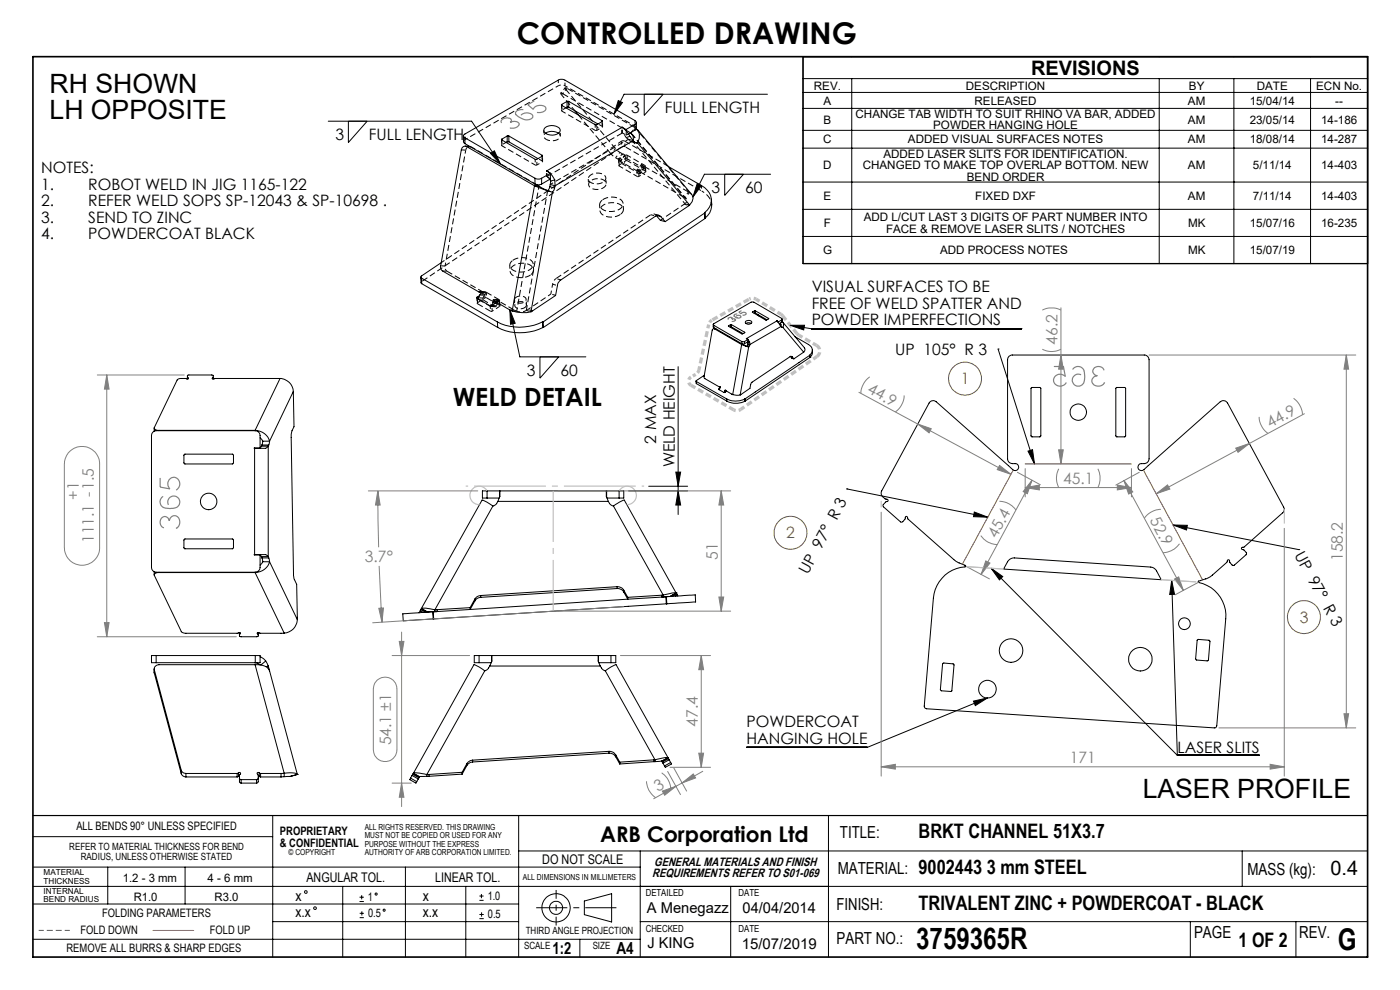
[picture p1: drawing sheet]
<svg xmlns="http://www.w3.org/2000/svg" width="297mm" height="210mm" viewBox="0 0 297 210" stroke-linecap="round" stroke-linejoin="round" font-family="sans-serif">
<g fill="none" stroke="#000" stroke-width=".21">
<path d="M136.7 20v4.5l4-4.5M162.8 20h-30.4l-2.2 4.2M170.4 16.7h119.7M170.4 19.6h119.7M180.7 16.7v39.2M245.9 16.7v39.2M261.8 16.7v39.2M278 16.7v39.2M69.6 25.7h30.4l6.2 9.1M73.9 25.7v4.5l4-4.5M98.3 28.8v1.2l.3 .5M98.6 29.2l14.9 8.6"/>
<path d="M98.6 30.5l14.9 8.5M98.6 29.2v1.3M98.7 31l1 .1M99 31.1a.8 .8 0 0 0-1.1 .7l-4.4 24.6a.97 .97 0 0 0 .4 1.1l7.7 4.4h.2M99 31.1l14.4 8.3M99 31.1h.8M104.1 32.6l.8-.6 1.3 2.8zM106.5 29.7l7.1 4.1h.2l1.2-.6M106.5 29.5v.2M107.6 28.8h.3M107.6 30.1h.3M107.6 28.8l-1.1 .7"/>
<path d="M107.6 28.8v1.3M107.6 30.1l-.2 .1M107.9 28.8l7.1 4.1M107.9 28.8v1.3M107.9 30.1l6.2 3.5M113.4 39.4l3.8 1.4M113.4 39.4l-4.7 26.6M113.4 39.4l.9 .1M113.5 37.8a1.5 1.5 0 0 0 1.4 0M113.5 39a1.5 1.5 0 0 0 1.4 0M113.5 37.8v1.2M113.8 39.1l.5 .4"/>
<path d="M114.3 39.5l2.3 1.1M114.9 37.8v1.2M115 32.9v.3M115.7 27a2.35 2.35 0 0 1 3.1 .4 1.31 1.31 0 0 1-1.6 1.3 1.54 1.54 0 0 1-1.8-1.1zM115.7 28.2a2.68 2.68 0 0 1 2.8 0M115.9 36.2h.1M115.9 36.2l.9 .6M116 36.2v.1M116 36.2l.5 .4M116.6 38.1l.2 .3M116.6 39.6l-.4 .9M116.6 39.6l1.1 .3"/>
<path d="M116.7 39.1l1.1 .3M116.7 39.1l-.1 .5M116.8 36.8l.9 1.4M116.8 36.8l-1.9 1M116.8 36.8v1.2l-1.9 1M116.8 38.4l-.1 .7M117.7 39.9l-.5 .9M117.7 38.2l.1 1.2M117.7 38.2l-.9 .2M117.8 39.4l-.1 .5M119.2 22.1v.3M119.2 22.4l7.1 4.1 1.4-.7"/>
<path d="M120.3 21.5h.3M120.3 22.7h.3M120.3 21.5l-1.1 .6M120.3 21.5v1.2M120.3 22.7l-.2 .2M120.6 21.5l7.1 4.1M120.6 21.5v1.2M120.6 22.7l6.3 3.6M121.8 23.4l.9 1M127.7 25.6v.2M131.2 21.3l.8 .5-1.8 2.4zM131.9 27h.1"/>
<path d="M132 27a5.1 5.1 0 0 1 1.6 1.9l.7 .9M132 27l.8 .5M132 27l-16 9.2M132 27h.1M132.8 27.5v.3M133.7 28.2h.1M133.8 28.2a1.42 1.42 0 0 1 .5 1.6M133.8 28.2l.4 .5M133.9 28l-.1 .2M134.3 29.8l.4 .5h.6M134.3 29.8l-16.5 9.6M134.6 30.2l.7 .1"/>
<path d="M134.7 26.4a.42 .42 0 0 0 .3-.4 .42 .42 0 0 0-.3-.4l-14.9-8.6a1.5 1.5 0 0 0-1.4 0l-19.8 11.4a.42 .42 0 0 0-.3 .4 .42 .42 0 0 0 .3 .4M134.7 26.4l-1.9 1.1M134.7 26.4v1.2M134.7 27.6l-1.4 .8M135 27.3a2.27 2.27 0 0 1 .3 3M135 26v1.2l-.3 .4M135.3 27.5l11.4 13.7M135.3 30.3l11 13.2M141.7 35.3l7.1 4.1a3.3 3.3 0 0 1 .7 5.7M147.9 38.9l.9 .5-1.8 2.4zM153.7 37v4.4l4-4.4M163.5 37h-14.1l-2.4 4.8"/>
<path d="M170.4 23h119.7M170.4 27.6h119.7M170.4 31.4h119.7M170.4 38.6h119.7M89.3 58.8v1.2l.2 .2M89.4 59l16.1 9.3M89.4 59l.1 1.2M93.6 55.7l-4.3 2.9v.2l.1 .2M117.2 40.8l-4.6 25.3M139.2 45.7l.9 1 1 .3M139.3 45.7l.9 .3M140.2 46a.81 .81 0 0 0-1.1-.1l-20.3 13.6-.5 .7-.4 2.5-5.3 3.4"/>
<path d="M140.2 46l.9 1M146.3 43.5l-5.2 3.5M146.7 41.3l.3 .7-.2 .8-.5 .7M149.5 45.1l-34.3 23.2M149.5 45.1l.1 1.2-34.3 23.2M149.6 46.3h.1M150.9 42.3a4 4 0 0 1-1.3 4M170.4 44.4h119.7M170.4 50.2h119.7M89.5 60.2l16.1 9.3M101.2 63v.3l2.9 1.6 1.3-.8M101.2 63v.3"/>
<path d="M101.7 62h.4M101.7 62.7l-.5 .3M101.8 61.9a.3 .3 0 0 1 .3 .3 .3 .3 0 0 1-.3 .3l-.3 1M101.8 61.9h.3M104.4 64.8h.1M104.6 63.9v-.1a.28 .28 0 0 1 .3-.2 .28 .28 0 0 1 .2 .4l3.1 1.7M104.6 63.9v.3M104.6 64.2l-.2 .6M104.6 63.9h.5M104.6 64.2l.6 .1M105.5 68.3a10.7 10.7 0 0 0 9.6 0M105.5 68.3l.1 1.2"/>
<path d="M105.6 69.5a10.8 10.8 0 0 0 9.5 0M108.2 65.7l2.1 10h14M108.2 65.7l.5 .3M108.2 65.7l1.1 2.9-1 .2zM108.7 66a7.7 7.7 0 0 0 3.9 .1M114.5 75.7v4.5l4-4.5M115.1 68.3h.1M115.1 68.3v1.2M115.2 68.3l.1 1.2M115.3 69.5h-.2M143.9 77.8v31.3M149.4 79.6l-1.7 1.1v.2"/>
<path d="M151.3 68.9l.1 .6M151.4 69l6 3.5M151.4 69.5l6 3.4M151.4 69v.5M151.4 69.7h.4M151.6 69.7l-.3 .1-.2 .2-1.7 10.1 3.2 2M151.6 69.7l5.7 3.4M151.6 69.7l.3 .1M154.6 69.2l2.8 1.6 .6-.2M154.6 69.1v.1M155 68.9h.2M155 69.3h.2"/>
<path d="M155 68.9l-.4 .2M155 68.9v.4M155 69.3l-.1 .1M155.2 68.9l2.8 1.6M155.2 68.9v.4M155.2 69.3l2.4 1.5M157.3 73.1l1.5 .5M157.3 73.1l-1.9 10.6M157.3 73.1h.4M157.4 72.5h.5M157.4 72.9h.5M157.4 72.5v.4"/>
<path d="M157.5 73l.2 .1M157.7 73.1l.9 .4M157.9 72.5v.4M158 70.5v.1M158.2 68.2a.82 .82 0 0 1 1.3 .2 .79 .79 0 0 1-1.4 0zM158.3 68.6l.3-.1 .7 .1M158.4 71.8l.2 .1M158.4 71.8h.1M158.4 71.8l.3 .2M158.6 72.5l.1 .2M158.6 73.2l-.2 .3M158.6 73.2l.4 .1"/>
<path d="M158.6 73l.5 .1M158.6 73v.2M158.7 72.1l.3 .5M158.7 72l-.8 .5M158.7 72v.5l-.8 .4M158.7 72.7l-.1 .3M158.8 73.6l-1.8 10.2M159 73.3l-.2 .3M159 72.6l.1 .5M159 72.6l-.3 .1M159.1 73.1l-.1 .2M159.6 66.2h.1"/>
<path d="M159.6 66.2l2.9 1.7 .6-.3M160.1 65.9h.1M160.1 66.4h.1M160.1 65.9l-.5 .3M160.1 65.9v.5M160.1 66.4l-.1 .1M160.2 65.9l2.9 1.6M160.2 65.9v.5M160.2 66.4l2.5 1.4M160.7 66.7l.3 .4M163.1 67.5v.1M164.7 68.1h.1"/>
<path d="M164.7 68.1l1 1.1M164.7 68.1l.4 .2M164.7 68.1l-6.3 3.7M165.1 68.3v.1M165.5 68.6h.1M165.5 68.6l.2 .6M165.5 68.6l.2 .2M165.6 68.5l-.1 .1M165.7 69.2l-6.6 3.9M165.7 69.2l.1 .1M165.8 69.3l.3 .2M165.8 69.4l.3 .1"/>
<path d="M165.8 67.9l.1-.3-6-3.5h-.4l-8.1 4.6v.3M165.8 67.9l-.7 .4M165.8 67.9v.5M165.8 68.4l-.5 .3M165.9 68.2a.93 .93 0 0 1 .2 1.3M165.9 68.2l-.1 .2M165.9 67.7v.5M166.1 68.3l4.6 5.5M166.1 69.5l4.4 5.2M167.6 69l4.6 .7h44.5M167.6 69h3.1l-.2 1zM168.1 75.7l-.5-.1-8.1 5.5-.4 1.3-2.1 1.4"/>
<path d="M168.1 75.7l.3 .4M168.1 75.7l-.4-.1 .3 .4 .4 .1M168.7 71.4l2.8 1.7a1.3 1.3 0 0 1 .3 2.2M170.5 74.7l-2.1 1.4M170.6 73.8l.2 .3-.3 .6M171.8 75.3v.1M171.8 75.4l-13.8 9.2M171.8 75.4v.4M171.8 75.8h.1M171.8 75.8l-13.7 9.3M172.3 74.2v.9l-.5 .7M211.7 74h.1"/>
<path d="M211.7 74l7.8 24.4M32.7 90.8v.7M33.7 91.3v.1M33.7 91.3h20.4M39.2 96.3h10.2l.1 .3v1.6l-.1 .2h-10.2l-.2-.2v-1.7zM39.8 80l.1 .2M39.8 80.4v-.8l.2-.1h5l.2 .1v.8M39.9 80.2h.1l-.2 .2-1.6-.1-.6 .3-4.9 10.1a.75 .75 0 0 0 1 .6M39.9 80.2v.2M45.1 80.2h-.1l.2 .2 14.2-.1M45.1 80.2v.2M45.2 80l-.1 .2"/>
<path d="M54 95.1l1.2-.1v-2.6a1.09 1.09 0 0 0-1-1h-21.1a1.02 1.02 0 0 0-1 1v28a1.02 1.02 0 0 0 1 1h21.1a1.09 1.09 0 0 0 1-1v-2.7l-1.2-.1M54 95.1v22.5M54.1 91.3a3.2 3.2 0 0 1 3.1 2.3M54.1 91.3v.1M55.2 92.9l.5 .7M55.5 94.6h1.4M55.5 94.6l-.3 .5M55.6 94.4l-.1 .2M55.6 94.4h1.4M55.7 93.6l-.1 .8M55.7 93.6h1.5M56.9 94.6a1.83 1.83 0 0 1-1.9 .5h-1"/>
<path d="M56.9 94.6v23.5M57 94.4l-.1 .2M57.2 93.6l-.2 .8M59.4 80.3a2.98 2.98 0 0 1 2.8 2.7M59.4 80.3l-5.3 11M62.2 83l.2 7.5-.5 .9-.1 1.4 .5 29.3 .1 .8 .5 1.1 .2 7.4M62.2 83l-5 10.6M147.7 80.8v.6M147.7 80.9l6.5 3.7M147.7 80.9v.5M147.7 81.4l6.5 3.7M152.5 82.5v.1"/>
<path d="M152.5 82.6l1.2 .6M152.6 82.1h.1M152.6 82.4l-.1 .1M152.7 82.1l.1 .1-.2 .5M153.7 83.2h.1M153.8 82.9l.1-.2 .1 .2 1.4 .8M153.8 82.9v.1M153.8 83l-.1 .2M153.8 82.9h.2M153.8 83h.3M154.1 83l-.4 .2M154.2 84.6a4.3 4.3 0 0 0 3.8 0"/>
<path d="M154.2 84.6v.5M154.2 85.1a4.3 4.3 0 0 0 3.8 0M155.4 83.7l1.6 .1M158 84.6h.1M158 84.6v.5M158 84.6l.1 .5M158.1 85.1h-.1M197.2 85.3l.8-.3 .6 .2 16.2 14.4a.74 .74 0 0 0 1.2-.2 .74 .74 0 0 0-.6-1.1 1.21 1.21 0 0 1-1.6-.8l-.1-21.2a.97 .97 0 0 1 1.1-1h27.9a1.02 1.02 0 0 1 1.1 1v21a1.09 1.09 0 0 1-1.1 1h-.6a.75 .75 0 0 0-.6 1.1 .75 .75 0 0 0 1.2 .2l16.2-14.4a1.04 1.04 0 0 1 1.5 .3l11.9 22.1a1.01 1.01 0 0 1-.2 1.2l-8.3 7.3a.31 .31 0 0 0-.4 .3 .31 .31 0 0 0 .5 .2l.5 .7v.3l-2.5 2.3h-.5l-.5-.6a.34 .34 0 0 0-.3-.6 .34 .34 0 0 0-.3 .5l-3.6 3.2-.7 .4-1.7 .5-.1 .2a7.4 7.4 0 0 1 5.8 7.8l-1.9 22.6-.3 .5-61.2-4.1-.4-.1-.1-.4 1.9-22.9a7.4 7.4 0 0 1 6.9-6.8l-.1-.2-1.5-.5-.8-.6-10-8.8a.31 .31 0 0 0-.3-.5 .31 .31 0 0 0-.2 .5l-.5 .7h-.4l-3.7-3.2-.1-.4 .6-.7a.32 .32 0 0 0 .5-.3 .32 .32 0 0 0-.5-.2l-.6-.5a1.03 1.03 0 0 1-.3-1.3zM218.1 95.7l.9-.3 .5 3zM218.7 82.3l.2-.1h1.8l.1 .2v10.1l-.1 .2h-1.8l-.2-.2zM236.7 82.3l.2-.1h1.8l.1 .1v10.2l-.1 .2h-1.8l-.2-.2zM39.2 114.3h10.2l.1 .3v1.6l-.1 .2h-10.2l-.2-.2v-1.7z"/>
<path d="M54 117.6h1.9a.86 .86 0 0 1 1 .5M55.2 117.6l.3 .5M55.5 118.1h1.4M55.5 118.1l.1 .2M55.6 118.3l.1 .9M55.6 118.3h1.4M55.7 119.2l-.5 .7M55.7 119.2h1.5M56.9 118.1l.1 .2M57 118.3l.2 .9M57.2 119.2a3.2 3.2 0 0 1-3.1 2.3M57.2 119.2l5.9 12.2"/>
<path d="M103.3 104.1h-1v1.5h1M103.3 104.1h28M103.3 104.1v1.5M103.3 105.6h2.6M104.6 107.3l-1.3-.8-1-.4-12.9 23M104.6 107.3l-12.3 22.1M105.6 106.4l-.4 .6-.6 .3M105.6 106.4h23.4M106 104.1v1.4M106 104.1v1.2l-.4 1.1M128.6 104.1v1.2l.4 1.1M128.7 104.1v1.4"/>
<path d="M128.8 105.6h2.5M129 106.4l.5 .7 .6 .2M130.1 107.3l1.3-.8 1-.4 11 19.7M130.1 107.3l10.6 18.9M131.3 104.1h1v1.5h-1M131.3 104.1v1.5M133.4 104.1h12.5M137.6 103.1h8.3M143.4 100.1h1l-.5 3zM143.9 104.1l.5 3h-1zM179.6 103.7h.1M179.6 103.7l30 6"/>
<path d="M206.7 108.6l2.8 1.1-3-.1zM214 118.8l.6-.3 .6-.2 28.9 2a1.6 1.6 0 0 1 1.3 .8l.9 1.9-33.4-2.3zM248.8 111.4l26.7 5.2M248.8 111.4h3.1l-.2 1zM275.5 116.6h.1M32.7 121.3v.6M33.1 139.1h-1v1.5h1M33.1 139.1v1.5M33.1 139.1h21.1M33.7 121.5a.75 .75 0 0 0-1 .6l5.8 11.9 .8 .3 11.6-.1 .1 .1-.1 .1M33.7 121.4v.1M33.7 121.5h20.4"/>
<path d="M50.8 134.2v.8l.3 .1h3.4l.3-.2v-.7M50.9 134.4l-.1 .2M50.9 134.2v.2M54.1 121.3v.2M54.1 121.5l6.2 12.8M54.2 139.1h1v1.5h-1M54.2 139.1v1.5M54.6 134.4l.2 .2M54.6 134.2v.2M55.2 139.3l.7 .4 .5 .5M60.3 134.3l-5.6-.1-.2 .1 .1 .1M63.1 131.4a3 3 0 0 1-2.8 2.9"/>
<path d="M89.1 129.6l-.2 .4M89.1 129.6l.7 .3M89.3 129.3l-.2 .3M89.3 129.3l1 .6M89.4 129.1a5.6 5.6 0 0 1 2.9 .3M89.4 129.1h.1M89.4 129.1l-.1 .2M89.4 129.1l1.3 .7M90.7 129.8h.1M91.8 129.8l-6.4 .4 .1 1.5 6.4-.4M91.8 129.8h.1M91.8 129.8l.1 1.5"/>
<path d="M91.9 131.3h.1M91.9 129.8l.1 1.5M92.3 129.7l-1.6 .1M92.3 129.4v.3M92.7 129.3l-.4 .1M92.7 129.3v.4h-.4M99.7 129.3l-7.8 .5M99.7 128.9l-7 .4M99.7 128.9v.4M100.8 127.1l-1.1 1.8M100.8 127.1v.4M100.8 127.5l-1.1 1.8"/>
<path d="M101.6 139.1h-1v1.5h1M101.6 139.1h28M101.6 139.1v1.5M102 126.3a1.52 1.52 0 0 0-1.2 .8M102 126.7a1.52 1.52 0 0 0-1.2 .8M102 126.3v.4M104.3 139.1v1.3M104.4 139.1v.6a2.04 2.04 0 0 1-.5 1.6M126.9 139.1v.6a2.04 2.04 0 0 0 .5 1.6M127 139.1v1.3M129.6 139.1h1v1.5h-1M129.6 139.1v1.5"/>
<path d="M130.9 124.5a1.55 1.55 0 0 1 1.4 .7M130.9 124.8a1.55 1.55 0 0 1 1.4 .8M130.9 124.5l-28.9 1.8M130.9 124.5v.3M130.9 124.8l-28.9 1.9M132.3 125.2l.9 1.5M132.3 125.6l.9 1.5M132.3 125.2v.4M133.2 127.1l-33.5 2.2M133.2 126.7v.4M140.4 126.3v.3h.3M140.4 126.3l-7.2 .4"/>
<path d="M140.7 126.2l-.3 .1M140.7 126.2v.4M141.3 126.6l.1 1.5M141.3 126.6l-8.1 .5M141.4 128.1h.1M141.4 126.6h-.1M141.4 126.6l6.1-.4 .1 1.5-6.1 .4M141.4 128.1l-49.4 3.2M141.4 126.6l.1 1.5M142.1 126.5l-1.4 .1M142.1 126.5h.1M143.4 125.8h-.8l-1.9 .4"/>
<path d="M143.4 125.8h.1M143.4 125.8l.1 .2M143.4 125.8l-1.3 .7M143.5 126l.2 .2M143.5 126l-.9 .5M143.7 126.2l.1 .2M143.7 126.2l-.4 .3M210.3 120.5l2.4 1.8-.7 .7zM210.3 120.5l39.5 39.7M248.6 123.1l.6 3h-1.1zM248.6 123.1l1.2 37.1M254 135.7l2.5 .1 .2 .2-.3 4-.2 .2-2.4-.2-.2-.2z"/>
<path d="M32.7 141.9v.9M32.7 142.6v.2M32.7 142.8l5.8 21.3M33.1 140.6h21.1M54 140.6l.7 .1 .4 .3M54.1 141h-20.4a.97 .97 0 0 0-1 1.1l5.8 21.3M54.1 141a2.83 2.83 0 0 1 3.1 1.3M54.1 141l6.2 23M56.4 140.2l.5 1.1M56.4 140.2l-1.1 .9M56.9 141.3l-.5 .1M56.9 141.3l.1 .4"/>
<path d="M57 141.7l.2 .6M57 141.7h-.1M57.2 142.3l5.9 22M101.6 140.6h2.6M102.8 142.3l-1.2-.8-1.1-.5-12.8 23M102.8 142.3l-12.2 22M103.9 141.3l-.4 .6-.7 .4M103.9 141.3h23.5M127 140.6h2.6M127.4 141.3l.3 .6 .7 .4M128.4 142.3l1.2-.8 1.1-.5 11 19.7M128.4 142.3l10.6 18.9"/>
<path d="M129.2 159.4a1.5 1.5 0 0 1 1.4 .8M129.2 159.8a1.5 1.5 0 0 1 1.4 .7M129.2 159.4l-28.9 1.8M129.2 159.4v.4M129.2 159.8l-28.9 1.8M200 140.7l.2-.1 2 .2 .2 .2-.6 5.7-2.1-.2-.2-.1zM206.5 148.7l3-.6-2.6 1.6zM209.5 148.1l-25.5 10.4h-25.6M7 177.5h50.9M38.5 163.4a1.07 1.07 0 0 0 .9 .7M38.5 164.1a1.03 1.03 0 0 0 .9 .7M38.5 163.4v.7"/>
<path d="M39.4 164.1h10.9M39.4 164.8h10.9M39.4 164.1v.7M50.3 164.1v.7M50.6 163.9a.27 .27 0 0 1 .4 .1 .27 .27 0 0 1-.2 .4v1.5l.4 .2M50.6 163.9l-.3 .2M50.6 164.7l-.3 .1M50.6 163.9v.8M50.8 165.1v.1l.4 .2M50.8 164.6l-.2 .1M51.2 165.4v.7M51.2 165.4h3.2"/>
<path d="M51.2 166.1h3.2M54.4 165.4v.7M54.8 165.1l-.4 .3M54.8 164.6l.2 .1M55 163.9l.3 .2M55 163.9a.27 .27 0 0 0-.4 .1 .27 .27 0 0 0 .2 .4v1.5l-.4 .2M55 164.7l.3 .1M55 163.9v.8M55.3 164.1h4.3M55.3 164.1v.7M55.3 164.8h4.3M57.9 173v30"/>
<path d="M59.6 164.1v.7M60.3 164l-.7 .1M60.3 164.7l-.7 .1M60.3 164a3.7 3.7 0 0 1 2.7 .2l.1 .1M60.3 164v.7M63.1 164.3l-1.6 .4h-1.2M63.1 164.3h.1M63.1 164.3l-1.4 .4M87.1 165.1l-.2 .3 1.3 .7 .2-.3M87.1 165.1l1.3 .7M87.4 164.5l1.3 .7M87.4 164.5l-.3 .6"/>
<path d="M87.6 164.2l-.2 .3M87.6 164.2l1.3 .8M87.7 164.1l-.1 .1M87.7 164.1l1.3 .7M87.7 164l.6-.1 2.3 .4M87.7 164v.1M87.7 164l1.3 .7M88.7 165.2l-.3 .6M88.9 165l-.2 .2M89 164.8l-.1 .2M89 164.7v.1M90.6 164.7h-1.6"/>
<path d="M90.6 164.3h.4M90.6 164.7h.4M90.6 164.3v.4M91 164.3v.4M98 163.8l-7 .5M98 163.8v.4M98 164.2l-7 .5M99 162l-1 1.8M99 162v.4M99 162.4l-1 1.8M100.3 161.2a1.68 1.68 0 0 0-1.3 .8M100.3 161.6a1.68 1.68 0 0 0-1.3 .8"/>
<path d="M100.3 161.2v.4M110 173v30M130.6 160.2l.9 1.5M130.6 160.5l.9 1.6M130.6 160.2v.3M131.5 161.7v.4M138.7 161.2h.3M138.7 161.6h.3M138.7 161.2l-7.2 .5M138.7 161.2v.4M138.7 161.6l-7.2 .5M139 161.2v.4"/>
<path d="M140.4 161.5l-1.4 .1M140.4 161.5h.1M140.4 161.5l.1 .1M140.5 161.6l.2 .3M140.7 161.9l.3 .6M141.7 160.7h-.5l-2.2 .5M141.7 160.7v.1M141.7 160.8l.1 .1M141.7 160.7l-1.3 .8M141.7 160.8l-1.3 .7M141.8 160.9l.2 .3M141.8 160.9l-1.3 .7"/>
<path d="M142 161.2l-1.3 .7M142 161.2l.3 .5M142.3 161.7l.2 .4-1.4 .7-.1-.3M142.3 161.7l-1.3 .8M175.8 173v30M249.8 160.2h17.4M7 188h283.1M7 199.2h128.8M7.1 183.9h128.7M7.1 191.8h102.9M22.9 183.9v7.9M39.3 183.9v7.9"/>
<path d="M57.9 195.5h52.1M72.7 188v15M76.3 191.2h.9M76.3 190.3h.9M76.3 194.7h.9M76.3 193.7h.9M76.7 189.9v.9M76.8 193.3v.9M86 183.9v19.1M98.8 188v15M101.7 194.9h.9M101.7 194h.9"/>
<path d="M101.7 191h.9M101.7 190.1h.9M102.1 189.6v.9M102.2 193.5v.9M110 180.5h180.1M123 199.2v3.8M124 191.1l5.8-1.5v6l-5.8-1.6zM135.8 180.5v22.5M135.8 195.5h154.3M155 188v15M252.5 195.5v7.5M263.5 180.5v7.5"/>
<path d="M274.9 195.5v7.5"/>
<circle cx="228.8" cy="87.4" r="1.74"/>
<circle cx="44.3" cy="106.4" r="1.74"/>
<circle cx="214.5" cy="138" r="2.51"/>
<circle cx="241.9" cy="139.8" r="2.5"/>
<circle cx="251.3" cy="132.3" r="1.24"/>
<circle cx="209.5" cy="146.2" r="1.88"/>
<circle cx="64.9" cy="189.2" r=".29"/>
<circle cx="66.8" cy="192.6" r=".29"/>
<circle cx="79.8" cy="189.6" r=".22"/>
<circle cx="81.5" cy="193.1" r=".22"/>
<circle cx="118" cy="192.6" r="3"/>
<circle cx="118" cy="192.6" r="1.38"/>
</g>
<g fill="none" stroke="#000" stroke-width=".21" stroke-dasharray="1.3 .6" stroke-linecap="butt">
<path d="M119.4 19.9l14.3 8.3M98.3 30l.3-.4M99.7 31l.2 .1M99.9 31.1h-.1M106.5 30.7v.2M113.5 35h.4M115 34.3v-.2M115.9 37.4h.1M116.5 36.6l.3 .2M119.2 23.4v.2M122.7 24.4l6.9 8.3M126.3 27.7h.3"/>
<path d="M127.8 27v-.2M130.6 33.5l.5 .3M131.1 33.8h.2M131.3 33.8l.3 .3M131.3 34v-.2M131.4 35v.2M131.6 34.1v.1M131.8 34.5l.4 .4M131.8 34.5l-.2-.3M131.9 28.2h.1M132 28.2l-16 9.2M132 32.6l-.5-.3"/>
<path d="M132.2 32.7l.3 .3M132.2 32.7l-.2-.1M132.5 33.1v-.1M132.7 32.9h.3M132.8 33.4l-.3-.3M132.9 28.7l.5-.3M133.1 34.1h-.4M133.1 33.7l-.3-.3M133.3 29.6l-.5-.4M133.6 29.8l-.3-.2M134.3 30l.3 .1M134.3 29.8v.2"/>
<path d="M134.7 26.8l.3 .4M134.7 27.1l.3 .2M135.2 37.4h.3M135.3 36.2l-.2-.2 .3 .2M135.4 36.2l.3 .2M135.5 36.2h-.4M135.5 36.4l-.2-.2M135.5 36.4l.2 .4M135.6 36.8h.1M136.2 35.1l-.1-.2 .3 .2M136.2 35.1l.2 .2M136.4 35.3l.3 .4"/>
<path d="M136.6 35.3l-.2-.2M136.7 35.7h-.2M136.9 35.1v.2M136.9 36.5v-.2M89.3 59.9l.2-.2M94.8 57.5l7.7 4.5M139.2 45.7h.1M139.3 45.7h-.1M145.1 41.9l.2 .1M145.3 43.2l-.2 .1M146.3 40.8l-.2-.1M146.7 41.2l-.4-.4"/>
<path d="M101.3 64.2v.2M101.3 64.4l2.8 1.6M101.5 63.4l.2 .2M102.1 62h.5M102.6 63.7l-.1-.5M102.7 62.6l.2-.2M102.8 62h-.3M102.8 62h.4M103.2 63.2h-.3M104 65l.4-.2M104.1 66h.3M105.1 63.9h.4"/>
<path d="M105.3 64.9l-.4 .1M105.4 64.1l.5-.3M105.5 63.9v.4M105.5 64.3l-.2-.1M105.9 63.6v.2M105.9 63.6l-2.7-1.6M106 64.8l-2.8-1.6M106 65v-.2M106.1 64l-.2-.2M109.6 66l-.5-.2M112 65.6l-.3 .3"/>
</g>
<path d="M131.3 34l3.8 2.2M131.4 35.2l3.8 2.2M136.9 35.1l-3.9-2.2M136.9 36.3l-3.8-2.2M145.6 42.2l-11.5-13.7M102.7 62.6l-.2 .6M105.3 64.9l.2-.6M109.4 63.1a.69 .69 0 0 0-.2 .8 .69 .69 0 0 0 .8 .4 1.21 1.21 0 0 0 1.6-.9 1.47 1.47 0 0 0-2.2-.3M111.4 65.2a1.56 1.56 0 0 1-2.2-.3 1.35 1.35 0 0 1 1.2-.9 1.35 1.35 0 0 1 1.3 .7l-.3 .5" fill="none" stroke="#000" stroke-width=".21" stroke-dasharray="1.3 .6" stroke-dashoffset=".3" stroke-linecap="butt"/>
<path d="M115.7 28.2v.1a.73 .73 0 0 0-.3 .7 .73 .73 0 0 0 .5 .6M132.7 32.9l-1.4 .9M132.7 34.1l-1.3 .9M135.5 36.2l1.4-.9M135.5 37.4l1.4-.9M145.3 43.2l.4-.6-.4-.6" fill="none" stroke="#000" stroke-width=".21" stroke-dasharray="1.3 .6" stroke-dashoffset=".8" stroke-linecap="butt"/>
<g fill="none" stroke="#000" stroke-width=".21" stroke-dasharray="1.3 .6" stroke-dashoffset=".6" stroke-linecap="butt">
<path d="M118.4 18.2l-19.8 11.4M118.4 17v1.2M119.9 18.2v-1.2M98.6 29.6v-1.2M98.8 31.8l.3-.5 .5-.3M106.4 29.6v1.2M106.5 30.9v-1.2M113.5 33.8v1.2M113.9 35v-1.2M115 33.1v1.2M115.1 34.2v-1.2M115.4 27.6v1.3"/>
<path d="M115.9 37.4v-1.2M116 37.4v-1.2M116 37.4v-1.1M118.9 28.9v-1.3M119.1 22.2v1.3M119.2 23.6v-1.3M124.8 38l.1 1.2M125.2 37.2a.9 .9 0 0 0-.4 .9 .9 .9 0 0 0 .8 .7 2.18 2.18 0 0 0 2.9-1 1.61 1.61 0 0 0-1.9-1.1l-1.4 .5M126.3 26.4v1.3M126.6 27.7v-1.3M127.8 25.8v1.2M127.8 26.9v-1.2"/>
<path d="M128.2 39.7a2.4 2.4 0 0 1-3.3-.3 1.33 1.33 0 0 1 1.5-1.5 1.88 1.88 0 0 1 2.2 .9v.4l-.4 .5M128.6 38.9l-.1-1.1M129.6 32.7l1 .8M131.2 33.9l.1 1.2M131.3 33.8l.1 1.2M131.4 35.2l-.1-1.2M131.5 32.3l-.9-.8M131.8 30l.1 1.1M131.9 28.2v-1.2M132 28.2v-1.2M132.6 31.1l-.1-1.2M132.7 34.1v-1.2"/>
<path d="M132.8 29.2l-.8-1M133 32.9l.1 1.2M133.3 29.6l-16.6 9.5M134 28l.7-.9M134.7 25.6v1.2M134.7 26.8l-14.8-8.6M135.1 36.2l.1 1.2M135.5 37.4v-1.2M135.6 36.8l-3.4-1.9M136.5 35.7l-3.4-2M136.9 35.3v1.2M136.9 36.3v-1.2"/>
<path d="M137 36.4l-.1-1.2M148.8 39.3l.1 1.2M89.5 59.7l-.1-1.2M94.8 57.5a1.06 1.06 0 0 1-.4-1.1M108.1 56.3l.1 1.2M113.2 57.2l-.1-1.2M127.2 43.5l.1 1.2M132.3 44.4l-.1-1.2M139.2 45.7a.82 .82 0 0 0-1.1-.2M145.3 43.2l-11-13.2M145.3 42l-11-13.3M149.5 45.1l.1 1.2"/>
<path d="M101.2 63.1v1.2M101.3 64.4l-.1-1.2M102.8 62l-1.1 .7M102.9 63.2l-.1-1.2M103.2 62v1.2M104 64.8l.1 1.2M104.4 66v-1.2M105.9 63.8l.1 1.2M106 64.8l-.1-1.2M106.1 64.9l-.1-1.2M109.1 63.6l.1 1.2M111.7 64.7l-.1-1.2"/>
<path d="M116.9 62.4l-4.9 3.2"/>
</g>
<g fill="none" stroke="#000" stroke-width=".21" stroke-dasharray="1.3 .6" stroke-dashoffset=".5" stroke-linecap="butt">
<path d="M97.9 31.8h.9M106.5 29.7v1M107.4 30.2l-.9 .5M114.3 39.5l-4.7 26.5M115 34.1l-.9-.5M115 34.1v-1M116.8 37.9l-.9-.5M119.2 22.3v1.1M120.1 22.9l-.9 .5M127.8 26.8l-.9-.5M127.8 26.8v-1M131.8 30l-38.2 25.7"/>
<path d="M132 28.2l.9 .5M132.9 28.7v-1M133.3 29.6l1 .2M133.9 30l1 .3M134.6 30.1l-1-.3M93.9 57.5h.9M94.4 56.4l4.4-24.6M94.4 56.4h-.9M116.2 40.5l1 .3M119 59.4l-1.1-.3M138.1 45.5l1 .3M139.8 45.7l-1-.3"/>
<path d="M145.1 43.3l1.1 .3M146.3 43.5l-1-.3M101.3 63.3v.9M101.7 63.6l.9 .1M101.8 62.6h.9M102.5 63.2h-.9M102.5 62l-.9-.1M102.9 61.9h-.9M102.9 62.4h-.9M104.1 65l.9 .1M104.4 64.8l.9 .1M104.9 65h-.9"/>
<path d="M105.1 63.9l1 .1M105.7 63.6l-.9-.1M105.9 63.8l-.9-.1M109.1 65.8l-.9-.1M109.6 66l1 .2 1.1-.3M109.6 66h-.9M111.7 65.9l1 .2M113 65.9l-1-.3M116.9 62.4l.3-2.1M117.2 60.3l1.1 .3M117.9 62.7l-1-.3"/>
</g>
<g fill="none" stroke="#000" stroke-width=".21" stroke-dasharray="1.3 .6" stroke-dashoffset=".4" stroke-linecap="butt">
<path d="M119.4 19.9l-.4-.1 .1 .3M120.1 19l-.2-.4 .4 .2M106.5 30.9l7 4.1M115.9 29.6a2.17 2.17 0 0 0 3-.7l-.4-.7M116 37.4l.6 .6M119.1 20.1l2.8 3.3M119.2 23.6l7.1 4.1M131.9 31.1h.7M132.5 29.9l-.7 .1M132.8 29.2l.9-.3M133.6 29.8l.3 .2h.4M145.1 43.3l-5 3.4"/>
<path d="M102.1 61.9l.7 .1M102.9 62.4a.24 .24 0 0 0 .2-.3 .24 .24 0 0 0-.3-.1M105.9 63.8l-.3-.2-.1 .3"/>
</g>
<path d="M130.6 31.5l-10.5-12.5M141.8 35.3l-9.3-5.4M116.2 40.5l-4.5 25.4" fill="none" stroke="#000" stroke-width=".21" stroke-dasharray="1.3 .6" stroke-dashoffset=".1" stroke-linecap="butt"/>
<path d="M120.3 18.8l14.4 8.3M135.7 36.4l9.4 5.5M108.7 55.3a1.19 1.19 0 0 0-.5 1.2 1.19 1.19 0 0 0 .9 1 3.4 3.4 0 0 0 3.9-.9 1.29 1.29 0 0 0-1.1-1.8 3.7 3.7 0 0 0-3.2 .5M112.6 58.3a3.3 3.3 0 0 1-4.2-.3 1.38 1.38 0 0 1 1.1-1.9 3 3 0 0 1 3.6 .8 1.17 1.17 0 0 1-.5 1.4M117.9 59.1l20.2-13.6M127.8 42.4a1.19 1.19 0 0 0-.6 1.3 1.19 1.19 0 0 0 1 .9 3.4 3.4 0 0 0 3.8-.8 1.29 1.29 0 0 0-1-1.8 3.7 3.7 0 0 0-3.2 .4M131.7 45.4a3.3 3.3 0 0 1-4.3-.3 1.38 1.38 0 0 1 1.1-1.9 3 3 0 0 1 3.7 .9 1.17 1.17 0 0 1-.5 1.3M146.1 40.7l-9.5-5.4" fill="none" stroke="#000" stroke-width=".21" stroke-dasharray="1.3 .6" stroke-dashoffset="-.1" stroke-linecap="butt"/>
<path d="M102.9 63.2l-1.6 1M104.4 66l1.6-1" fill="none" stroke="#000" stroke-width=".21" stroke-dasharray="1.3 .6" stroke-dashoffset=".9" stroke-linecap="butt"/>
<path d="M131.9 31.1l-42.4 28.6M148.9 40.5l-16.3-9.4M106.1 64l3 1.8" fill="none" stroke="#000" stroke-width=".21" stroke-dasharray="1.3 .6" stroke-dashoffset="-.2" stroke-linecap="butt"/>
<g fill="none" stroke="#000" stroke-width=".21" stroke-dasharray="1.3 .6" stroke-dashoffset=".7" stroke-linecap="butt">
<path d="M118.4 18.2a1.56 1.56 0 0 1 1.5 0M119.9 18.6l-.9 1.2M120.3 18.8l-.9 1.1M113.9 35l1.1-.7M119.1 20.1l1-1.1M126.6 27.7l1.2-.7M130.6 31.5l-1 1.2M130.6 33.5l.9-1.2M131.3 33.8l.9-1.1M131.6 34.2l.9-1.1M131.6 34.1l1-1.1M132 32.6l-.9 1.2"/>
<path d="M132.2 34.9l.9-1.2M132.5 33l-.9 1.1M132.8 33.4l-1 1.1M135.3 36.2l.9-1.1M135.7 36.4l.9-1.1M135.7 36.8l1-1.1M135.8 36.9l.9-1.2M136.1 34.9l-1 1.1M136.4 35.1l-1 1.1M136.4 35.3l-.9 1.1M136.5 35.7l-.9 1.1M117.9 59.1l-.4 .5-.3 .7"/>
<path d="M146.1 40.7l-1 1.2M146.3 40.8l-1 1.2M148.9 40.5a3.7 3.7 0 0 1 2.1 2.9"/>
</g>
<path d="M99.9 31.1l13.9 8M146.3 40.8l-11.6-13.7M101.7 63.6l2.3 1.4M102.6 63.7l2.3 1.3" fill="none" stroke="#000" stroke-width=".21" stroke-dasharray="1.3 .6" stroke-dashoffset=".2" stroke-linecap="butt"/>
<g fill="none" stroke="#808080" stroke-width=".21">
<path d="M20.6 79.5h18.5M22.6 79.5v55.6M22.6 79.5l.5 3h-.9zM184.5 79.9a4.5 4.5 0 0 0-1.9 3.5M221.1 74.1a4.2 4.2 0 0 0 4 0M221.1 65.8a4.5 4.5 0 0 1 4 0M225.1 75.3l.5 3h-1zM225.1 65.3v33.1M243.8 75.3h43.8M285.6 75.3l.5 3h-1zM285.6 75.3v79.1M14.5 96.1a3.7 3.7 0 0 1 4.1-1.2 3.7 3.7 0 0 1 2.5 3.6v17.7a3.7 3.7 0 0 1-3.7 3.7 3.7 3.7 0 0 1-3.7-3.7v-17.7a4 4 0 0 1 .8-2.4z"/>
<path d="M182.2 83.2l12.5 6.7M191.8 83.9a4.5 4.5 0 0 1-1.9 3.5M194.7 89.9l2.9 1-.5 .9zM194.7 89.9l19.8 10.7M212.1 98.7l2.4 1.9-2.9-1zM217.5 99.4v6M224.6 95.4h1l-.5 3zM224.6 99.4a4.2 4.2 0 0 0 0 4M232.9 99.4a4.5 4.5 0 0 1 0 4M240 99.4v6M262.1 95.1l2.9-1-2.4 1.8zM265 94.1l-19.7 10.6"/>
<path d="M267.1 88.4a4.5 4.5 0 0 0 1.9 3.5M274.4 84.5a4.5 4.5 0 0 1 1.9 3.5M276.7 87.8l-11.7 6.3M78.1 104.1h23.3M80.2 104.1l.4 3h-.9zM80.2 104.1l.1 12M118.4 104.1h36.6M153 104.1v25.5M153 104.1l.5 3h-1zM186.9 108.6v56M208.1 113.6a4.4 4.4 0 0 0 3.5 1.9M209.1 119l.9 .4-1.9 2.4z"/>
<path d="M212 106.3a4.5 4.5 0 0 1 3.5 1.9M215.8 100.2l4.9 2.6M217.5 103.4h22.5M217.5 103.4l3-.5v1zM218.9 101.9l-1 2.8-.8-.4zM218.9 101.9l-10.8 19.9M237 102.9l3 .5-3 .5zM238.4 101.9l1.9 2.4-.9 .5zM238.4 101.9l12.6 23.3M241.7 100.2l-5 2.7M245.3 104.7l2.4-1.8 .5 .8zM246.3 108a4.5 4.5 0 0 0-3.5 1.9"/>
<path d="M250.2 115.3a4.7 4.7 0 0 1-3.5 2M272.5 112.1v52.5M20.6 135.1h29.5M22.2 132.1h.9l-.5 3zM80.4 129h1l-.4 3zM80.4 120l.6 12M83.2 139.1h16.4M84.7 136.1h1l-.5 3zM85.2 134.1v37M118.4 129.6h36.6M131.6 139.1h19.1M132.3 128.7l-53.2 3.4"/>
<path d="M148.8 139.1v23.7M148.8 139.1l.5 3h-1.1zM152.5 126.6h1l-.5 3zM205 120.2l4.9 2.6M249.2 122.8l.8-.4 1 2.8zM254.3 123.5l-5 2.7M80 144.3a2.52 2.52 0 0 1 2.7-.4 2.52 2.52 0 0 1 1.5 2.2v13a2.5 2.5 0 0 1-2.5 2.4 2.5 2.5 0 0 1-2.5-2.4v-13.2a2.39 2.39 0 0 1 .8-1.6zM148.2 159.8h1.1l-.5 3zM258.6 154.4h29M285.1 151.4h1l-.5 3zM83.2 166.1h4M85.2 166.1l.5 3h-1z"/>
<path d="M137.2 165.7a4.3 4.3 0 0 0 1.9 3.5M140.4 163.9a4.4 4.4 0 0 1 1.9 3.5M140.5 167.8l2.9-1-2.4 1.9zM141.6 163.6l2.8 4.9M142.1 162.8h8.6M142.9 162.9l2.8 4.9M143.4 166.8l-4.7 2.6M144.7 166.1l2.4-1.9 .5 .8zM144.7 166.1l-1.3 .7M149.1 163.6l-4.4 2.5M186.9 162.7l3-.6v1.1zM186.9 162.7h85.6"/>
<path d="M269.5 162.1l3 .6-3 .5z"/>
</g>
<g fill="none" stroke="#808000" stroke-width=".21">
<circle cx="204.7" cy="80.3" r="3.5"/>
<circle cx="167.7" cy="113" r="3.5"/>
<circle cx="276.6" cy="130.9" r="3.5"/>
</g>
<path d="M106.4 26.1v-.1a1.01 1.01 0 0 1 1.3-1 .55 .55 0 0 1 .7 .2 .55 .55 0 0 1 0 .7l-.2 .1 .3-.1a1.31 1.31 0 0 1 1.6 .4 1.66 1.66 0 0 1-1.9 .9M111 23.3h-.8a.67 .67 0 0 0-.7 .3 .67 .67 0 0 0 0 .7l.9 .7a1.86 1.86 0 0 0 2.6-.2 1.42 1.42 0 0 0-2.1-.6l-.3 .3M113.3 21.4l-1.3 .8 1.1 1a1.63 1.63 0 0 1 2.7-.3 1.36 1.36 0 0 1-1.9 .9M154.6 67.7a.44 .44 0 0 1 .2-.4 .44 .44 0 0 1 .5 .1v.3l.4-.1a.25 .25 0 0 1 .3 .2 .25 .25 0 0 1-.2 .3l-.6 .1M156.4 66.6h-.3a.36 .36 0 0 0-.3 .4 .36 .36 0 0 0 .4 .3v.1a.61 .61 0 0 0 1-.3l-.5-.2-.5 .2M157.3 65.9l-.6 .3 .5 .4a.55 .55 0 0 1 .6-.4 .55 .55 0 0 1 .5 .4l-.3 .2h-.5M223.7 77.7h1.9l.4 2.1a1.34 1.34 0 0 0-2-.1 1.34 1.34 0 0 0 .1 2 1.48 1.48 0 0 0 2.1-.6M227.5 78.4a1.42 1.42 0 0 1 1.8-.5 1.42 1.42 0 0 1 .8 1.6 1.99 1.99 0 0 1-1.1 2.4 1.28 1.28 0 0 1-1.5-1.4 1.28 1.28 0 0 1 1.8-1M234.2 78.6a1.18 1.18 0 0 0-1.4-.9 1.18 1.18 0 0 0-.9 1.4 .92 .92 0 0 0 .9 .6h-.1a1.11 1.11 0 0 0-1.1 1.3 1.11 1.11 0 0 0 1.4 .9 1.19 1.19 0 0 0 1.3-.8M34 101.4v1.9l2.1 .4a1.32 1.32 0 0 1-.1-2.1 1.32 1.32 0 0 1 2.1 .6 1.54 1.54 0 0 1-.7 1.8M34.6 105.3a1.41 1.41 0 0 0-.5 1.7 1.41 1.41 0 0 0 1.6 .8 1.92 1.92 0 0 0 2.4-1.2 1.28 1.28 0 0 0-1.5-1.4 1.28 1.28 0 0 0-.9 1.9M34.8 112a1.17 1.17 0 0 1-.9-1.5 1.17 1.17 0 0 1 1.5-.8l.4 .5 .1 .3v-.1a1.11 1.11 0 0 1 1.3-1 1.11 1.11 0 0 1 .9 1.4 1.32 1.32 0 0 1-.8 1.3" fill="none" stroke="#808080" stroke-width=".25"/>
<path d="M103.3 104.1a1.94 1.94 0 0 0-3.4 0 1.94 1.94 0 0 0 1.8 2.9M131.3 104.1a1.94 1.94 0 0 1 3.4 0 1.94 1.94 0 0 1-1.7 2.9M205.4 120.2l7.5 .5M246.3 123l7.4 .4" fill="none" stroke="#c0c0c0" stroke-width=".25"/>
<path d="M147.6 79.4l-1 .6M148.3 78.5l-.3 .5-.4 .4M151 67.9l-.4 .4-.3 .5" fill="none" stroke="#c0c0c0" stroke-width=".7" stroke-dasharray="1.3 .6" stroke-dashoffset=".6" stroke-linecap="butt"/>
<path d="M160.4 63.5a1.4 1.4 0 0 0-1.4-.1" fill="none" stroke="#c0c0c0" stroke-width=".7" stroke-dasharray="1.3 .6" stroke-dashoffset=".7" stroke-linecap="butt"/>
<path d="M166 67l-.3-.3M169.5 71.1l-.4-.3" fill="none" stroke="#c0c0c0" stroke-width=".7" stroke-dasharray="1.3 .6" stroke-linecap="butt"/>
<path d="M173.3 75.6a1.4 1.4 0 0 0-.1-2.3M146.6 81.7l9 5.2" fill="none" stroke="#c0c0c0" stroke-width=".7" stroke-dasharray="1.3 .6" stroke-dashoffset=".2" stroke-linecap="butt"/>
<path d="M155.6 86.9a1.4 1.4 0 0 0 1.5 0" fill="none" stroke="#c0c0c0" stroke-width=".7" stroke-dasharray="1.3 .6" stroke-dashoffset=".8" stroke-linecap="butt"/>
<path d="M150.3 68.8l-2 9.7M146.6 81.7a1 1 0 0 1 0-1.7" fill="none" stroke="#c0c0c0" stroke-width=".7" stroke-dasharray="1.3 .6" stroke-dashoffset=".5" stroke-linecap="butt"/>
<path d="M170.4 12h119.7v43.9h-119.7zM7 173h283.1" fill="none" stroke="#000" stroke-width=".25"/>
<path d="M113.7 192.6h17.1" fill="none" stroke="#000" stroke-width=".21" stroke-dasharray="15.2 1.3 1.3 1.3" stroke-dashoffset="8.6" stroke-linecap="butt"/>
<path d="M118 196.3v-7.5" fill="none" stroke="#000" stroke-width=".21" stroke-dasharray="15.2 1.3 1.3 1.3" stroke-dashoffset="13.4" stroke-linecap="butt"/>
<path d="M117.4 104.1v25.5" fill="none" stroke="#c0c0c0" stroke-width=".25" stroke-dasharray="15.2 1.3 1.3 1.3" stroke-dashoffset="4.4" stroke-linecap="butt"/>
<path d="M98.8 103.1h37.8" fill="none" stroke="#c0c0c0" stroke-width=".25" stroke-dasharray="15.2 1.3 1.3 1.3" stroke-dashoffset="-1.8" stroke-linecap="butt"/>
<path d="M186.9 106.2v1.4M272.5 108v3.1" fill="none" stroke="#c0c0c0" stroke-width=".25" stroke-dasharray="15.2 1.3 1.3 1.3" stroke-linecap="butt"/>
<path d="M157.1 86.9l16.2-11.3" fill="none" stroke="#c0c0c0" stroke-width=".7" stroke-dasharray="1.3 .6" stroke-dashoffset=".3" stroke-linecap="butt"/>
<path d="M165.7 66.7l-5.3-3.2M173.2 73.3l-3.7-2.2" fill="none" stroke="#c0c0c0" stroke-width=".7" stroke-dasharray="1.3 .6" stroke-dashoffset=".4" stroke-linecap="butt"/>
<path d="M169.1 70.8l-3.1-3.8" fill="none" stroke="#c0c0c0" stroke-width=".7" stroke-dasharray="1.3 .6" stroke-dashoffset=".1" stroke-linecap="butt"/>
<path d="M159 63.4l-8 4.5" fill="none" stroke="#c0c0c0" stroke-width=".7" stroke-dasharray="1.3 .6" stroke-dashoffset="-.1" stroke-linecap="butt"/>
<path d="M14.8 197.4h-6.6" fill="none" stroke="#00f" stroke-width=".21" stroke-dasharray="1.3 .6" stroke-dashoffset=".2" stroke-linecap="butt"/>
<path d="M7 12h283.1v191h-283.1z" fill="none" stroke="#000" stroke-width=".35"/>
<path d="M214.9 99.7l-10.7 20M217.5 98.4h22.5M242.6 99.7l12.5 23.3M32.5 197.4h8.6" fill="none" stroke="#f00" stroke-width=".21"/>
<path d="M205.4 120.2l7.5 .5M246.3 123l7.4 .4" fill="none" stroke="#c0c0c0" stroke-width=".21"/>
<g fill="#808080">
<path d="M212.1 98.7l2.4 1.9-2.9-1zM194.7 89.9l2.9 1-.5 .9z"/>
<path d="M217.5 103.4l3-.5v1zM237 102.9l3 .5-3 .5z"/>
<path d="M262.1 95.1l2.9-1-2.4 1.8zM245.3 104.7l2.4-1.8 .5 .8z"/>
<path d="M140.5 167.8l2.9-1-2.4 1.9zM144.7 166.1l2.4-1.9 .5 .8z"/>
<path d="M209.1 119l.9 .4-1.9 2.4zM218.9 101.9l-1 2.8-.8-.4z"/>
<path d="M85.2 166.1l.5 3h-1zM84.7 136.1h1l-.5 3z"/>
<path d="M148.8 139.1l.5 3h-1.1zM148.2 159.8h1.1l-.5 3zM22.6 79.5l.5 3h-.9zM22.2 132.1h.9l-.5 3z"/>
<path d="M224.6 95.4h1l-.5 3zM225.1 75.3l.5 3h-1z"/>
<path d="M285.6 75.3l.5 3h-1zM285.1 151.4h1l-.5 3z"/>
<path d="M238.4 101.9l1.9 2.4-.9 .5zM249.2 122.8l.8-.4 1 2.8z"/>
</g>
<g fill="#000">
<path d="M206.7 108.6l2.8 1.1-3-.1zM248.8 111.4h3.1l-.2 1z"/>
<path d="M218.1 95.7l.9-.3 .5 3zM206.5 148.7l3-.6-2.6 1.6zM210.3 120.5l2.4 1.8-.7 .7zM248.6 123.1l.6 3h-1.1z"/>
<path d="M143.4 100.1h1l-.5 3zM143.9 104.1l.5 3h-1z"/>
</g>
<g fill="#808080">
<path d="M269.5 162.1l3 .6-3 .5zM186.9 162.7l3-.6v1.1z"/>
<path d="M153 104.1l.5 3h-1zM152.5 126.6h1l-.5 3z"/>
</g>
<path d="M108.2 65.7l1.1 2.9-1 .2zM131.2 21.3l.8 .5-1.8 2.4zM104.1 32.6l.8-.6 1.3 2.8zM147.9 38.9l.9 .5-1.8 2.4zM167.6 69h3.1l-.2 1z" fill="#000"/>
<path d="M80.2 104.1l.4 3h-.9zM80.4 129h1l-.4 3z" fill="#808080"/>
<g font-size="6.3">
<text x="109.6" y="9.4">CONTROLLED DRAWING</text>
<text x="194.4" y="201.4">3759365R</text>
<text x="283.8" y="201.6">G</text>
</g>
<g font-size="5.6">
<text x="10.5" y="19.7">RH SHOWN</text>
<text x="10.5" y="25.3">LH OPPOSITE</text>
<text x="242.4" y="169.3">LASER PROFILE</text>
</g>
<text font-size="5.3" x="96" y="86.1">WELD DETAIL</text>
<text font-size="4.6" x="127.3" y="178.7">ARB Corporation Ltd</text>
<g font-size="4.2">
<text x="218.7" y="15.9">REVISIONS</text>
<text x="194.9" y="177.8">BRKT CHANNEL 51X3.7</text>
<text x="194.9" y="185.4">9002443 3 mm STEEL</text>
<text x="282.2" y="185.6">0.4</text>
<text x="194.9" y="193">TRIVALENT ZINC + POWDERCOAT - BLACK</text>
<text x="262.8" y="200.9">1 OF 2</text>
</g>
<g font-size="3.5">
<text x="178.2" y="177.8">TITLE:</text>
<text x="177.7" y="185.4">MATERIAL:</text>
<text x="264.7" y="185.6">MASS (kg):</text>
<text x="177.5" y="193">FINISH:</text>
<text x="117.2" y="202.3">1:2</text>
<text x="130.8" y="202.3">A4</text>
<text x="177.5" y="200.2">PART NO.:</text>
<text x="253.3" y="198.9">PAGE</text>
<text x="275.6" y="198.9">REV.</text>
</g>
<g font-size="3.3">
<text x="133.9" y="24">3</text>
<text x="141" y="24">FULL LENGTH</text>
<text x="71.1" y="29.7">3</text>
<text x="78.3" y="29.7">FULL LENGTH</text>
<text x="8.7" y="36.8">NOTES:</text>
<text x="8.7" y="40.3">1.</text>
<text x="18.7" y="40.3">ROBOT WELD IN JIG 1165-122</text>
<text x="151" y="40.9">3</text>
<text x="158.1" y="40.9">60</text>
<text x="8.7" y="43.8">2.</text>
<text x="8.7" y="47.3">3.</text>
<text x="18.7" y="43.8">REFER WELD SOPS SP-12043 &amp; SP-10698 .</text>
<text x="18.7" y="47.3">SEND TO ZINC</text>
<text x="8.7" y="50.8">4.</text>
<text x="18.7" y="50.8">POWDERCOAT BLACK</text>
<text x="172.2" y="62">VISUAL SURFACES TO BE</text>
<text x="172.2" y="65.5">FREE OF WELD SPATTER AND</text>
<text x="172.2" y="69">POWDER IMPERFECTIONS</text>
<text x="189.9" y="75.4">UP 105° R 3</text>
<text x="111.8" y="79.7">3</text>
<text x="118.9" y="79.7">60</text>
<text x="139.2" y="94.1" transform="rotate(-90 139.2 94.1)">2 MAX</text>
<text x="143.2" y="99.1" transform="rotate(-90 143.2 99.1)">WELD HEIGHT</text>
<text x="274.5" y="117.7" transform="rotate(62 274.5 117.7)">UP 97° R 3</text>
<text x="171.4" y="121.9" transform="rotate(-62 171.4 121.9)">UP 97° R 3</text>
<text x="158.4" y="154.3">POWDERCOAT</text>
<text x="158.4" y="157.8">HANGING HOLE</text>
<text x="249.8" y="159.6">LASER SLITS</text>
</g>
<g font-size="3.3" fill="#808080">
<text x="224.4" y="73.1" transform="rotate(-90 224.4 73.1)">46.2</text>
<text x="183.8" y="83.2" transform="rotate(28 183.8 83.2)">44.9</text>
<text x="269.5" y="90.8" transform="rotate(-28 269.5 90.8)">44.9</text>
<text x="16.7" y="106" transform="rotate(-90 16.7 106)">+1</text>
<text x="225.5" y="102.7">45.1</text>
<text x="243.9" y="110.4" transform="rotate(62 243.9 110.4)">52.9</text>
<text x="19.9" y="115.2" transform="rotate(-90 19.9 115.2)">111.1 -1.5</text>
<text x="77.4" y="119.3">3.7°</text>
<text x="152.3" y="118.7" transform="rotate(-90 152.3 118.7)">51</text>
<text x="211.4" y="114.3" transform="rotate(-62 211.4 114.3)">45.4</text>
<text x="284.9" y="119" transform="rotate(-90 284.9 119)">158.2</text>
<text x="148" y="154.1" transform="rotate(-90 148 154.1)">47.4</text>
<text x="83" y="158.1" transform="rotate(-90 83 158.1)">54.1 ±1</text>
<text x="226.9" y="161.9">171</text>
<text x="139.6" y="168.1" transform="rotate(-29 139.6 168.1)">3</text>
</g>
<g font-size="3.3" fill="#808000">
<text x="203.8" y="81.5">1</text>
<text x="166.8" y="114.2">2</text>
<text x="275.7" y="132.1">3</text>
</g>
<g font-size="3.2">
<text x="62.7" y="191.1">x</text>
<text x="89.7" y="191.2">x</text>
<text x="62.7" y="194.6">x.x</text>
<text x="89.7" y="194.4">x.x</text>
<text x="137.2" y="193.6">A Menegazz</text>
<text x="157.5" y="193.6">04/04/2014</text>
<text x="137.3" y="201.1">J KING</text>
<text x="157.4" y="201.3">15/07/2019</text>
</g>
<g font-size="2.8">
<text x="115" y="183.2">DO NOT SCALE</text>
<text x="65" y="187.1">ANGULAR TOL.</text>
<text x="92.3" y="187.1">LINEAR TOL.</text>
</g>
<g font-size="2.6">
<text x="138.8" y="183.6">GENERAL MATERIALS AND FINISH</text>
<text x="138.4" y="186.1">REQUIREMENTS REFER TO S01-069</text>
</g>
<g font-size="2.5">
<text x="172.7" y="19">REV.</text>
<text x="174.7" y="22.2">A</text>
<text x="204.9" y="19">DESCRIPTION</text>
<text x="206.8" y="22.2">RELEASED</text>
<text x="252" y="22.2">AM</text>
<text x="252.2" y="19">BY</text>
<text x="265.1" y="22.2">15/04/14</text>
<text x="266.6" y="19">DATE</text>
<text x="279.2" y="19">ECN No.</text>
<text x="283.3" y="22.2">--</text>
<text x="174.7" y="26.2">B</text>
<text x="181.5" y="25">CHANGE TAB WIDTH TO SUIT RHINO VA BAR, ADDED</text>
<text x="198" y="27.5">POWDER HANGING HOLE</text>
<text x="252" y="26.2">AM</text>
<text x="265.1" y="26.2">23/05/14</text>
<text x="280.3" y="26.2">14-186</text>
<text x="174.7" y="30.4">C</text>
<text x="174.7" y="35.9">D</text>
<text x="183" y="35.9">CHANGED TO MAKE TOP OVERLAP BOTTOM. NEW</text>
<text x="187.4" y="33.5">ADDED LASER SLITS FOR IDENTIFICATION.</text>
<text x="192.6" y="30.4">ADDED VISUAL SURFACES NOTES</text>
<text x="252" y="35.9">AM</text>
<text x="252" y="30.4">AM</text>
<text x="265.1" y="30.4">18/08/14</text>
<text x="265.8" y="35.9">5/11/14</text>
<text x="280.3" y="30.4">14-287</text>
<text x="280.3" y="35.9">14-403</text>
<text x="205.1" y="38.4">BEND ORDER</text>
<text x="174.7" y="42.4">E</text>
<text x="183.2" y="46.9">ADD L/CUT LAST 3 DIGITS OF PART NUMBER INTO</text>
<text x="206.9" y="42.4">FIXED DXF</text>
<text x="252" y="42.4">AM</text>
<text x="265.8" y="42.4">7/11/14</text>
<text x="280.3" y="42.4">14-403</text>
<text x="174.6" y="53.9">G</text>
<text x="174.8" y="48.2">F</text>
<text x="188" y="49.4">FACE &amp; REMOVE LASER SLITS / NOTCHES</text>
<text x="199.4" y="53.9">ADD PROCESS NOTES</text>
<text x="252" y="48.2">MK</text>
<text x="252" y="53.9">MK</text>
<text x="265.1" y="48.2">15/07/16</text>
<text x="265.1" y="53.9">15/07/19</text>
<text x="280.3" y="48.2">16-235</text>
<text x="16.2" y="176.1">ALL BENDS 90° UNLESS SPECIFIED</text>
<text x="59.4" y="177.1">PROPRIETARY</text>
<text x="59.4" y="179.6">&amp; CONFIDENTIAL</text>
<text x="26.1" y="187.1">1.2 - 3 mm</text>
<text x="28.4" y="191.2">R1.0</text>
<text x="44" y="187.1">4 - 6 mm</text>
<text x="45.5" y="191.2">R3.0</text>
<text x="78" y="191.2">1</text>
<text x="103.5" y="190.9">1.0</text>
<text x="21.7" y="194.6">FOLDING PARAMETERS</text>
<text x="78.1" y="194.6">0.5</text>
<text x="103.5" y="194.8">0.5</text>
<text x="14.1" y="201.8">REMOVE ALL BURRS &amp; SHARP EDGES</text>
<text x="17.1" y="198.1">FOLD DOWN</text>
<text x="44.5" y="198.1">FOLD UP</text>
</g>
<g font-size="2.1">
<text x="14.7" y="180.4">REFER TO MATERIAL THICKNESS FOR BEND</text>
<text x="17.2" y="182.5">RADIUS, UNLESS OTHERWISE STATED</text>
<text x="137" y="190.1">DETAILED</text>
<text x="156.7" y="190.1">DATE</text>
<text x="137" y="197.6">CHECKED</text>
<text x="156.7" y="197.6">DATE</text>
<text x="111.2" y="201.4">SCALE</text>
<text x="111.5" y="198.2">THIRD ANGLE PROJECTION</text>
<text x="125.7" y="201.4">SIZE</text>
</g>
<g font-size="1.8">
<text x="77.4" y="176.1">ALL RIGHTS RESERVED. THIS DRAWING</text>
<text x="77.4" y="177.9">MUST NOT BE COPIED OR USED FOR ANY</text>
<text x="77.4" y="179.6">PURPOSE WITHOUT THE EXPRESS</text>
<text x="9.2" y="185.7">MATERIAL</text>
<text x="61.2" y="181.4">© COPYRIGHT</text>
<text x="77.4" y="181.4">AUTHORITY OF ARB CORPORATION LIMITED.</text>
<text x="9.2" y="189.7">INTERNAL</text>
<text x="9.2" y="191.4">BEND RADIUS</text>
<text x="9.2" y="187.5">THICKNESS</text>
<text x="110.9" y="186.6">ALL DIMENSIONS IN MILLIMETERS</text>
</g>
</svg>
